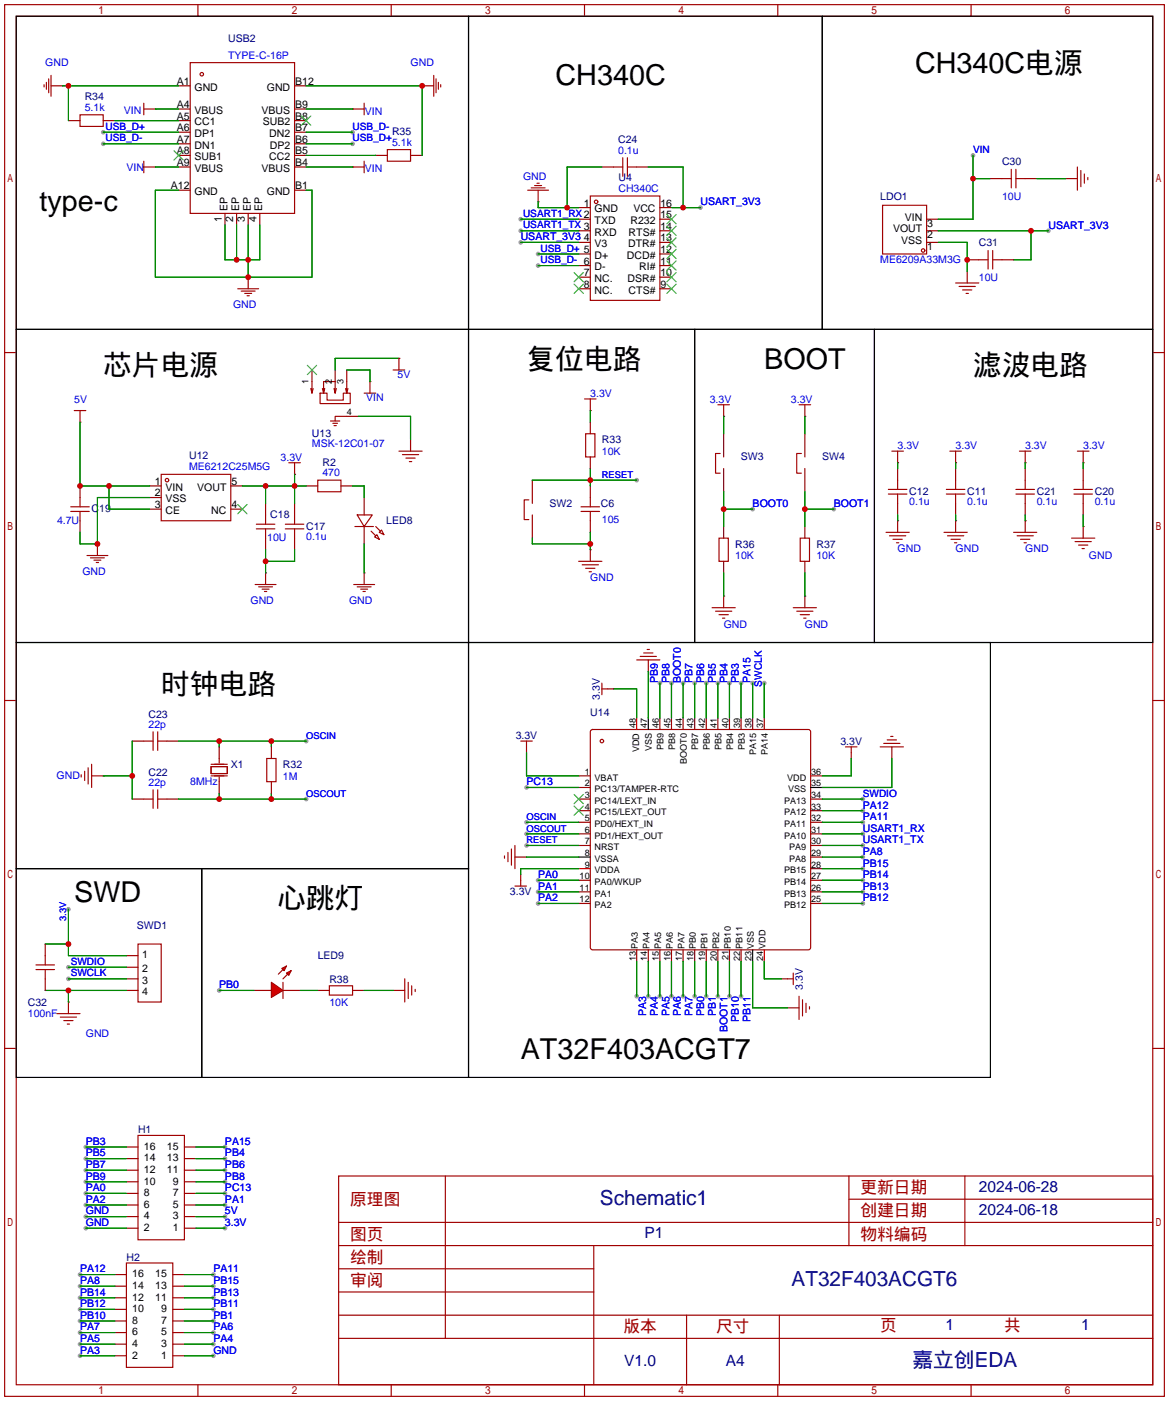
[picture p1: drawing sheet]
<svg xmlns="http://www.w3.org/2000/svg" width="256mm" height="307mm" viewBox="0 0 256 307" stroke-linecap="round" stroke-linejoin="round" font-family="sans-serif">
<g fill="#999">
<circle cx="77.2" cy="31.5" r=".51"/>
<circle cx="77.2" cy="29" r=".51"/>
<circle cx="22.6" cy="31.5" r=".51"/>
<circle cx="22.6" cy="29" r=".51"/>
<circle cx="117.9" cy="58.2" r=".51"/>
<circle cx="117.9" cy="55.6" r=".51"/>
<circle cx="114" cy="50.5" r=".51"/>
<circle cx="114" cy="48" r=".51"/>
<circle cx="153.4" cy="45.5" r=".51"/>
<circle cx="114" cy="53.1" r=".51"/>
<circle cx="213.1" cy="34" r=".51"/>
<circle cx="229.6" cy="50.5" r=".51"/>
<circle cx="139.4" cy="105.2" r=".51"/>
<circle cx="164.8" cy="111.5" r=".51"/>
<circle cx="182.6" cy="111.5" r=".51"/>
<circle cx="67.1" cy="175" r=".51"/>
<circle cx="67.1" cy="162.3" r=".51"/>
<circle cx="115.3" cy="185.2" r=".51"/>
<circle cx="115.3" cy="180.1" r=".51"/>
<circle cx="115.3" cy="182.6" r=".51"/>
<circle cx="15" cy="199.1" r=".51"/>
<circle cx="15" cy="211.8" r=".51"/>
<circle cx="15" cy="214.4" r=".51"/>
<circle cx="189" cy="175" r=".51"/>
<circle cx="167.4" cy="149.6" r=".51"/>
<circle cx="152.1" cy="218.2" r=".51"/>
<circle cx="48" cy="216.9" r=".51"/>
<circle cx="117.9" cy="192.8" r=".51"/>
<circle cx="117.9" cy="195.3" r=".51"/>
<circle cx="117.9" cy="197.9" r=".51"/>
<circle cx="144.5" cy="149.6" r=".51"/>
<circle cx="147.1" cy="149.6" r=".51"/>
<circle cx="149.6" cy="149.6" r=".51"/>
<circle cx="152.1" cy="149.6" r=".51"/>
<circle cx="154.7" cy="149.6" r=".51"/>
<circle cx="157.2" cy="149.6" r=".51"/>
<circle cx="159.8" cy="149.6" r=".51"/>
<circle cx="162.3" cy="149.6" r=".51"/>
<circle cx="164.8" cy="149.6" r=".51"/>
<circle cx="189" cy="177.5" r=".51"/>
<circle cx="189" cy="180.1" r=".51"/>
<circle cx="189" cy="182.6" r=".51"/>
<circle cx="189" cy="185.2" r=".51"/>
<circle cx="189" cy="187.7" r=".51"/>
<circle cx="189" cy="190.2" r=".51"/>
<circle cx="189" cy="192.8" r=".51"/>
<circle cx="189" cy="195.3" r=".51"/>
<circle cx="189" cy="197.9" r=".51"/>
<circle cx="139.4" cy="218.2" r=".51"/>
<circle cx="142" cy="218.2" r=".51"/>
<circle cx="144.5" cy="218.2" r=".51"/>
<circle cx="147.1" cy="218.2" r=".51"/>
<circle cx="149.6" cy="218.2" r=".51"/>
<circle cx="154.7" cy="218.2" r=".51"/>
<circle cx="157.2" cy="218.2" r=".51"/>
<circle cx="159.8" cy="218.2" r=".51"/>
<circle cx="162.3" cy="218.2" r=".51"/>
<circle cx="115.3" cy="172.5" r=".51"/>
<circle cx="17.5" cy="279.1" r=".51"/>
<circle cx="46.7" cy="279.1" r=".51"/>
<circle cx="17.5" cy="281.7" r=".51"/>
<circle cx="17.5" cy="284.2" r=".51"/>
<circle cx="46.7" cy="281.7" r=".51"/>
<circle cx="46.7" cy="284.2" r=".51"/>
<circle cx="17.5" cy="286.8" r=".51"/>
<circle cx="17.5" cy="289.3" r=".51"/>
<circle cx="46.7" cy="286.8" r=".51"/>
<circle cx="46.7" cy="289.3" r=".51"/>
<circle cx="17.5" cy="291.8" r=".51"/>
<circle cx="17.5" cy="294.4" r=".51"/>
<circle cx="17.5" cy="296.9" r=".51"/>
<circle cx="46.7" cy="291.8" r=".51"/>
<circle cx="46.7" cy="294.4" r=".51"/>
<circle cx="46.7" cy="296.9" r=".51"/>
<circle cx="18.8" cy="251.2" r=".51"/>
<circle cx="18.8" cy="253.7" r=".51"/>
<circle cx="18.8" cy="256.3" r=".51"/>
<circle cx="18.8" cy="258.8" r=".51"/>
<circle cx="18.8" cy="261.4" r=".51"/>
<circle cx="18.8" cy="263.9" r=".51"/>
<circle cx="18.8" cy="266.4" r=".51"/>
<circle cx="18.8" cy="269" r=".51"/>
<circle cx="49.3" cy="251.2" r=".51"/>
<circle cx="49.3" cy="253.7" r=".51"/>
<circle cx="49.3" cy="256.3" r=".51"/>
<circle cx="49.3" cy="258.8" r=".51"/>
<circle cx="49.3" cy="261.4" r=".51"/>
<circle cx="49.3" cy="263.9" r=".51"/>
<circle cx="49.3" cy="266.4" r=".51"/>
<circle cx="49.3" cy="269" r=".51"/>
</g>
<g fill="none" stroke="#a10000" stroke-width=".25">
<path d="M1 1h254v304.8h-254zM3.6 3.6h248.9v299.7h-248.9zM9.7 18.5v.5M10.2 18v1.6M10.7 17.3v3M11.2 18.8h2.5M11.2 16.5v4.6M41.7 13.7h22.8v33h-22.8zM43.3 1v2.6M85.7 1v2.6M92.5 18.8h2.5M95 16.5v4.6"/>
<path d="M95.5 17.3v3M96 18v1.6M96.5 18.5v.5M128 1v2.6M170.3 1v2.6M212.7 1v2.6M17.5 25.1h5.1v2.6h-5.1zM31.5 23.9h2.5M31.5 22.6v2.5M31.5 35.3v2.5M31.5 36.6h2.5M77.2 23.9h2.6"/>
<path d="M77.2 36.6h2.6M79.8 22.6v2.5M79.8 35.3v2.5M84.8 32.8h5.1v2.5h-5.1zM134.4 36.6h2M136.4 34.5v4.1M137.4 36.6h2M137.4 34.5v4.1M219.5 39.1h2M221.5 37.1v4M222.5 39.1h2M222.5 37.1v4"/>
<path d="M236 36.6v5.1M236.7 37.3v3.6M237.5 38.1v2M238.3 38.9v.5M115.6 41.7h4.5M116.3 41.1h3.1M117.1 40.6h1.5M117.6 40.1h.5M117.9 41.7v2.5M129.3 42.9h15.2v22.9h-15.2zM193.3 45h9.6v10.6h-9.6zM214.4 56.9h2"/>
<path d="M216.4 54.9v4M217.4 56.9h2.1M217.4 54.9v4M1 77.2h2.6M52.1 63.2h4.5M52.8 63.8h3.1M53.6 64.3h1.5M54.1 64.8h.5M54.4 60.7v2.5M87.4 78.5v2.5M209.3 62h5.1M210.1 62.7h3.5"/>
<path d="M210.8 63.5h2.1M211.6 64.3h.5M252.5 77.2h2.5M16.3 89.9h2.5M17.5 89.9v2.6M68.3 83.6v2.5l-.2-1M68.6 85.1l-.3 1M70.1 86.1h1.5v1.5h3.6v-1.5h1.5v2.3h-6.6zM70.6 85.1l.3 1M71.1 85.1l-.2 1v-2.5h2.5v2.5l-.2-1M72.4 92.2h2M72.9 92.7h1"/>
<path d="M73.2 93.2h.5M73.7 85.1l-.3 1M75.9 91.2h-2.5v1M75.9 83.6v2.5l-.2-1M76.2 85.1l-.3 1M79.8 86.1h2.5M81 83.6v2.5M86.1 81h2.5M87.4 98.8h5.1M88.1 99.6h3.6M128 87.4h2.6M128.3 95h2v5.1h-2z"/>
<path d="M129.3 87.4v2.5M157.2 88.6h2.6M157.7 99.3h-1v4.3h1M158.5 88.6v2.6M175 88.6h2.5M175.5 99.3h-1v4.3h1M176.3 88.6v2.6M195.3 98.8h2.6M196.6 98.8v2.5M208 98.8h2.6M209.3 98.8v2.5M223.3 98.8h2.5"/>
<path d="M224.5 98.8v2.5M236 98.8h2.5M237.2 98.8v2.5M15.5 112h4.1M15.5 111h4.1M17.5 109v2M17.5 112v2M21.3 119.1v2.6M35.3 103.9h15.2v10.1h-15.2zM56.1 115.8h4.1M56.1 114.8h4.1M58.2 112.8v2"/>
<path d="M58.2 115.8v2.1M62.5 115.8h4M62.5 114.8h4M63.2 101.3h2.6M64.5 101.3v2.6M64.5 112.8v2M64.5 115.8v2.1M69.6 105.2h5.1v2.5h-5.1zM77.7 115.3h4.1M78.2 112.8h3.3l-1.7 2.5zM81.3 116.3l1 1M82 117.6l.5-.5 .6 1z"/>
<path d="M82.3 115.3l1 1M83.1 116.6l.5-.5 .5 1zM88.9 100.3h2M89.7 101.1h.5M115.8 109.5h-1v4.3h1M127.3 112h4M127.3 111h4M129.3 109v2M129.3 112v2M157.5 117.9h2v5h-2zM175.3 117.9h2v5h-2zM194.1 116.6h5"/>
<path d="M194.6 108.2h4M194.6 107.2h4M194.8 117.3h3.6M195.6 118.1h2M196.3 118.9h.5M196.6 105.2v2M196.6 108.2v2M196.6 114v2.6M206.8 116.6h5M207.3 108.2h4M207.3 107.2h4M207.5 117.3h3.6"/>
<path d="M208.3 118.1h2M209 118.9h.5M209.3 105.2v2M209.3 108.2v2M209.3 114v2.6M222 116.6h5.1M222.5 108.2h4.1M222.5 107.2h4.1M222.8 117.3h3.5M223.5 118.1h2.1M224.3 118.9h.5M224.5 105.2v2"/>
<path d="M224.5 108.2v2M224.5 114v2.6M234.7 117.9h5.1M235.2 108.2h4.1M235.2 107.2h4.1M235.5 118.6h3.5M236.2 119.4h2.1M237.2 105.2v2M237.2 108.2v2M237.2 115.3v2.6M19 121.7h4.6M19.8 122.2h3.1"/>
<path d="M20.6 122.7h1.5M21.1 123.2h.5M55.9 128h4.6M56.6 128.5h3.1M57.4 129h1.5M57.9 129.5h.5M58.2 125.5v2.5M77.5 128h4.5M78.2 128.5h3.1M79 129h1.5M79.5 129.5h.5M79.8 125.5v2.5"/>
<path d="M126.7 122.9h5.1M127.5 123.7h3.6M128.3 124.5h2M129 125.2h.5M129.3 120.4v2.5M156 133.1h5M156.7 133.9h3.6M157.5 134.6h2M158.2 135.4h.5M158.5 130.6v2.5M173.7 133.1h5.1M174.5 133.9h3.6"/>
<path d="M175.3 134.6h2M176 135.4h.5M176.3 130.6v2.5M237 120.1h.5M1 153.4h2.6M131.8 149.6v2.5M131.8 150.9h1.3M139.4 144.5h5.1M140.2 143.8h3.6M141 143h2M141.7 142.2h.5M252.5 153.4h2.5"/>
<path d="M17.8 169.7v.5M18.5 168.9v2M19.3 168.1v3.6M20.1 169.9h2.5M20.1 167.4v5.1M31.5 175h2M31.5 162.3h2M33.5 160.3v4M33.5 173v4M34.5 175h2.1M34.5 160.3v4M34.5 173v4"/>
<path d="M34.5 162.3h2.1M46.2 167.9h3.6v1.5h-3.6zM46.2 169.9h3.6M46.2 167.4h3.6M48 166.1v1M48 170.2v1M58.4 166.1h2.1v5.1h-2.1zM114 162.3h2.6M115.3 162.3v1.3M129.4 160l.4-.2h47.5l.2 .5v47.5l-.5 .2-47.5-.1-.2-.4zM185.2 163.6h2.5M186.4 163.6v1.2"/>
<path d="M192.8 163.6h5.1M193.5 162.8h3.6M194.3 162.1h2M195.1 161.3h.5M110.5 187.5v.5M111.3 186.7v2M112 185.9v3.6M112.8 194.1h2.5M112.8 185.2v5M114 192.8v1.3M7.9 212.3h4M7.9 211.3h4"/>
<path d="M9.9 209.3v2M9.9 212.3v2.1M15 219.5v2.5M30.2 206.8h5.1v12.7h-5.1zM62 215.1v3.6M72.1 215.9h5.1v2h-5.1zM88.6 214.4v5.1M89.4 215.1v3.6M90.2 215.9v2M90.9 216.7v.5M172.5 214.4h1.2M173.7 213.1v2.5"/>
<path d="M175 218.2v5.1M175.8 218.9v3.6M176.5 219.7v2M1 229.6h2.6M12.4 222h5.1M13.2 222.8h3.6M14 223.5h2M14.7 224.3h.5M177.3 220.5v.5M252.5 229.6h2.5M74.2 257.6h178.3v45.7h-178.3zM97.5 257.6v35.5"/>
<path d="M185.9 257.6v15.2M211.3 257.6v15.2M74.2 277.9h55.8M74.2 272.8h178.3M74.2 267.7h178.3M130 272.8v30.5M185.9 262.6h66.6M74.2 293.1h178.3M74.2 288h178.3M74.2 283h55.8M150.4 288v15.3M170.7 288v15.3"/>
<path d="M43.3 303.3v2.5M85.7 303.3v2.5M128 303.3v2.5M170.3 303.3v2.5M212.7 303.3v2.5"/>
<circle cx="44.2" cy="16.3" r=".38"/>
<circle cx="130.6" cy="44.2" r=".38"/>
<circle cx="202.2" cy="54.9" r=".38"/>
<circle cx="36.6" cy="105.2" r=".38"/>
<circle cx="131.8" cy="162.3" r=".38"/>
</g>
<g fill="none" stroke="#870000" stroke-width=".25">
<path d="M13.7 18.8h.1M39.1 18.8h2.6M64.5 18.8h2.6M92.5 18.8h.1M15 26.4h2.5M22.6 26.4h2.5M34 23.9h.1M34 36.6h.1M39.1 36.6h2.6M39.1 34h2.6M39.1 31.5h2.6M39.1 29h2.6"/>
<path d="M39.1 26.4h2.6M39.1 23.9h2.6M64.5 36.6h2.6M64.5 34h2.6M64.5 31.5h2.6M64.5 29h2.6M64.5 26.4h2.6M64.5 23.9h2.6M77.2 36.6h.1M77.2 23.9h.1M82.3 34h2.5M89.9 34h2.6"/>
<path d="M131.8 36.6h2.6M139.4 36.6h2.6M216.9 39.1h2.6M224.5 39.1h2.6M233.4 39.1h2.6M39.1 41.7h2.6M49.3 46.7v2.6M51.8 46.7v2.6M54.4 46.7v2.6M56.9 46.7v2.6M64.5 41.7h2.6M117.9 44.2h.1"/>
<path d="M126.7 45.5h2.6M126.7 48h2.6M126.7 50.5h2.6M126.7 53.1h2.6M126.7 55.6h2.6M126.7 58.2h2.6M144.5 45.5h2.6M144.5 48h2.6M144.5 50.5h2.6M144.5 53.1h2.6M144.5 55.6h2.6M144.5 58.2h2.6"/>
<path d="M202.9 48h2.6M202.9 50.5h2.6M202.9 53.1h2.6M211.8 59.4v2.6M211.8 56.9h2.6M219.5 56.9h2.5M54.4 60.7h.1M87.4 78.5h.1M126.7 60.7h2.6M126.7 63.2h2.6M144.5 60.7h2.6M144.5 63.2h2.6"/>
<path d="M17.5 92.5h.1M68.3 81v2.6M73.4 81v2.6M75.9 91.2h2.6M75.9 81v2.6M81 83.6h.1M89.9 96.3v2.5M129.3 89.9h.1M129.3 92.5v2.5M158.5 91.2h.1M158.5 95v5.1M176.3 91.2h.1"/>
<path d="M176.3 95v5.1M17.5 106.4v2.6M17.5 114v2.6M21.3 119.1h.1M32.8 106.4h2.5M32.8 111.5h2.5M32.8 109h2.5M50.5 106.4h2.6M50.5 111.5h2.6M58.2 110.2v2.6M58.2 117.9v2.5M64.5 103.9h.1"/>
<path d="M64.5 110.2v2.6M64.5 117.9v2.5M67.1 106.4h2.5M74.7 106.4h2.5M79.8 109v3.8M79.8 115.3v3.8M116.6 105.2v5M116.6 112.8v5.1M129.3 100.1v2.5M129.3 106.4v2.6M129.3 114v2.6M158.5 102.6v5.1"/>
<path d="M158.5 115.3v2.6M176.3 102.6v5.1M176.3 115.3v2.6M196.6 114h.1M196.6 101.3h.1M196.6 102.6v2.6M196.6 110.2v2.6M209.3 114h.1M209.3 101.3h.1M209.3 102.6v2.6M209.3 110.2v2.6M224.5 101.3h.1"/>
<path d="M224.5 114h.1M224.5 102.6v2.6M224.5 110.2v2.6M237.2 101.3h.1M237.2 115.3h.1M237.2 102.6v2.6M237.2 110.2v2.6M58.2 125.5h.1M79.8 125.5h.1M129.3 120.4h.1M158.5 130.6h.1M158.5 122.9v2.6"/>
<path d="M176.3 130.6h.1M176.3 122.9v2.6M133.1 150.9h1.3M142 144.5v2.6M144.5 157.2v2.6M147.1 157.2v2.6M149.6 157.2v2.6M152.1 157.2v2.6M154.7 157.2v2.6M157.2 157.2v2.6M159.8 157.2v2.6M162.3 157.2v2.6"/>
<path d="M164.8 157.2v2.6M167.4 157.2v2.6M22.6 169.9h.1M29 175h2.5M29 162.3h2.5M36.6 175h2.5M36.6 162.3h2.5M48 163.6v2.5M48 171.2v2.5M59.4 163.6v2.5M59.4 171.2v2.5M115.3 163.6v1.2"/>
<path d="M126.7 175h2.6M126.7 177.5h2.6M126.7 172.5h2.6M126.7 169.9h2.6M177.5 175h2.6M177.5 177.5h2.6M186.4 164.8v1.3M195.3 163.6v2.5M112.8 187.7h2.5M114 191.5v1.3M126.7 180.1h2.6M126.7 182.6h2.6"/>
<path d="M126.7 185.2h2.6M126.7 192.8h2.6M126.7 195.3h2.6M126.7 197.9h2.6M177.5 180.1h2.6M177.5 182.6h2.6M177.5 185.2h2.6M177.5 187.7h2.6M177.5 190.2h2.6M177.5 192.8h2.6M177.5 195.3h2.6M177.5 197.9h2.6"/>
<path d="M9.9 206.8v2.5M9.9 214.4v2.5M15 219.5h.1M27.7 214.4h2.5M27.7 209.3h2.5M27.7 211.8h2.5M27.7 216.9h2.5M69.6 216.9h2.5M77.2 216.9h2.6M86.1 216.9h2.5M139.4 208v2.6M142 208v2.6"/>
<path d="M144.5 208v2.6M147.1 208v2.6M149.6 208v2.6M152.1 208v2.6M154.7 208v2.6M157.2 208v2.6M159.8 208v2.6M162.3 208v2.6M171.2 214.4h1.3M172.5 220.7h2.5"/>
</g>
<g fill="none" stroke="#3c3" stroke-width=".25">
<path d="M38.1 33l2 2.1M40.1 33l-2 2.1M66 25.4l2.1 2M68.1 25.4l-2.1 2M125.7 59.7l2.1 2M127.8 59.7l-2.1 2M146 59.7l2.1 2M146 57.1l2.1 2.1M146 54.6l2.1 2M146 52.1l2.1 2M146 49.5l2.1 2.1M146 47l2.1 2"/>
<path d="M148.1 59.7l-2.1 2M148.1 57.1l-2.1 2.1M148.1 54.6l-2.1 2M148.1 52.1l-2.1 2M148.1 49.5l-2.1 2.1M148.1 47l-2.1 2M125.7 62.2l2.1 2.1M127.8 62.2l-2.1 2.1M146 62.2l2.1 2.1M148.1 62.2l-2.1 2.1M67.3 80l2 2M69.3 80l-2 2"/>
<path d="M52.1 110.5l2 2M54.1 110.5l-2 2M125.7 176.5l2.1 2.1M125.7 174l2.1 2M127.8 176.5l-2.1 2.1M127.8 174l-2.1 2"/>
</g>
<g fill="none" stroke="#008700" stroke-width=".25">
<path d="M13.7 18.8h25.4M15 18.8v7.6M67.1 18.8h25.4v15.2M22.6 31.5h16.5M22.6 29h16.5M25.1 26.4h14M34 36.6h5.1M34 23.9h5.1M67.1 36.6h10.1M67.1 34h15.2M67.1 23.9h10.1M67.1 31.5h10.1"/>
<path d="M67.1 29h10.1M131.8 36.6h-7.6v8.9M142 36.6h7.6v8.9M213.1 34v14h-7.6M213.1 39.1h3.8M227.1 39.1h6.3M39.1 41.7h-5.1v19h34.3v-19h-1.2M49.3 49.3v7.6h7.6v-7.6M51.8 49.3v7.6M54.4 49.3v11.4M114 50.5h12.7M114 48h12.7"/>
<path d="M114 53.1h12.7M117.9 58.2h8.8M117.9 55.6h8.8M117.9 44.2v1.3h8.8M147.1 45.5h6.3M205.5 50.5h24.1M205.5 53.1h6.3v6.3M225.8 50.5v6.4h-3.8M87.4 78.5h-14v2.5M17.5 92.5v13.9h15.3M78.5 91.2h11.4v5.1M129.3 89.9v2.6"/>
<path d="M158.5 91.2v3.8M176.3 91.2v3.8M23.9 106.4v5.1h8.9M32.8 109h-11.5v10.1h-3.8v-2.5M53.1 106.4h14M58.2 106.4v3.8M64.5 103.9v6.3M77.2 106.4h2.6v2.6M79.8 119.1v6.4M116.6 117.9v1.2h12.7M116.6 105.2h22.8M129.3 102.6v3.8"/>
<path d="M129.3 116.6v3.8M158.5 111.5h6.3M158.5 107.7v7.6M176.3 111.5h6.3M176.3 107.7v7.6M196.6 101.3v1.3M196.6 112.8v1.2M209.3 101.3v1.3M209.3 112.8v1.2M224.5 101.3v1.3M224.5 112.8v1.2M237.2 101.3v1.3"/>
<path d="M237.2 112.8v2.5M58.2 120.4v5.1M64.5 120.4v2.5h-6.3M158.5 125.5v5.1M176.3 125.5v5.1M134.4 150.9h5v6.3M142 147.1v10.1M167.4 149.6v7.6M22.6 169.9h6.4M29 162.3v12.7M39.1 175h28M39.1 162.3h28"/>
<path d="M48 162.3v1.3M48 173.7v1.3M59.4 162.3v1.3M59.4 173.7v1.3M115.3 164.8v5.1h11.4M180.1 175h8.9M186.4 166.1v3.8h-6.3M195.3 166.1v6.4h-15.2M15 199.1v10.2h12.7M115.3 187.7h11.4M115.3 185.2h11.4M115.3 180.1h11.4"/>
<path d="M115.3 182.6h11.4M126.7 190.2h-12.7v1.3M9.9 216.9h17.8M9.9 206.8h5.1M15 216.9v2.6M15 214.4h12.7M15 211.8h12.7M79.8 216.9h6.3M152.1 210.6v7.6M164.8 210.6v10.1h7.7M167.4 210.6v3.8h3.8"/>
</g>
<g fill="none" stroke="#000" stroke-width=".25">
<path d="M3.6 3.6h99v68.5h-99zM102.6 3.6h77.5v68.5h-77.5zM180.1 3.6h72.4v68.5h-72.4zM3.6 72.1h99v68.6h-99zM102.6 72.1h49.5v68.6h-49.5zM152.1 72.1h39.4v68.6h-39.4zM191.5 72.1h61v68.6h-61zM3.6 140.7h99v49.5h-99zM142 157.2v2.6M177.5 172.5h2.6M3.6 190.2h40.6v45.8h-40.6zM126.7 187.7h2.6"/>
<path d="M164.8 208v2.6"/>
</g>
<path d="M139.4 157.2v2.6M177.5 169.9h2.6M126.7 190.2h2.6M167.4 208v2.6" fill="none" stroke="#f00" stroke-width=".25"/>
<g fill="#f00" stroke="#a10000" stroke-width=".25">
<path d="M59.4 215.1l2.6 1.8-2.6 1.5z"/>
<path d="M61.7 212.1l1-.5-.5 1z"/>
<path d="M62.7 213.1l1.1-.5-.6 1z"/>
</g>
<path d="M62 212.3l-1 1.1M63 213.4l-1 1M30.2 248.7h10.2v22.8h-10.2zM27.7 276.6h10.1v22.9h-10.1z" fill="none" stroke="#a10000" stroke-width=".25"/>
<g fill="none" stroke="#870000" stroke-width=".25">
<path d="M55.6 216.9h3.8M62 216.9h3.8M27.7 258.8h2.5M27.7 256.3h2.5M27.7 253.7h2.5M27.7 251.2h2.5M40.4 258.8h2.5M40.4 256.3h2.5M40.4 253.7h2.5M40.4 251.2h2.5M25.1 279.1h2.6M27.7 269h2.5"/>
<path d="M27.7 266.4h2.5M27.7 263.9h2.5M27.7 261.4h2.5M37.8 279.1h2.6M40.4 269h2.5M40.4 266.4h2.5M40.4 263.9h2.5M40.4 261.4h2.5M25.1 296.9h2.6M25.1 294.4h2.6M25.1 291.8h2.6M25.1 289.3h2.6"/>
<path d="M25.1 286.8h2.6M25.1 284.2h2.6M25.1 281.7h2.6M37.8 296.9h2.6M37.8 294.4h2.6M37.8 291.8h2.6M37.8 289.3h2.6M37.8 286.8h2.6M37.8 284.2h2.6M37.8 281.7h2.6"/>
</g>
<g fill="none" stroke="#008700" stroke-width=".25">
<path d="M75.9 81h5.1v2.6M144.5 149.6v7.6M147.1 149.6v7.6M149.6 149.6v7.6M152.1 149.6v7.6M154.7 149.6v7.6M157.2 149.6v7.6M159.8 149.6v7.6M162.3 149.6v7.6M164.8 149.6v7.6M115.3 172.5h11.4M180.1 177.5h8.9"/>
<path d="M117.9 192.8h8.8M117.9 195.3h8.8M117.9 197.9h8.8M180.1 192.8h8.9M180.1 195.3h8.9M180.1 197.9h8.9M180.1 180.1h8.9M180.1 182.6h8.9M180.1 185.2h8.9M180.1 187.7h8.9M180.1 190.2h8.9M48 216.9h7.6"/>
<path d="M65.8 216.9h3.8M139.4 210.6v7.6M142 210.6v7.6M144.5 210.6v7.6M147.1 210.6v7.6M149.6 210.6v7.6M154.7 210.6v7.6M157.2 210.6v7.6M159.8 210.6v7.6M162.3 210.6v7.6M18.8 251.2h8.9M18.8 253.7h8.9"/>
<path d="M18.8 256.3h8.9M18.8 258.8h8.9M42.9 251.2h6.4M42.9 253.7h6.4M42.9 256.3h6.4M42.9 258.8h6.4M17.5 279.1h7.6M18.8 261.4h8.9M18.8 263.9h8.9M18.8 266.4h8.9M18.8 269h8.9M40.4 279.1h6.3"/>
<path d="M42.9 261.4h6.4M42.9 263.9h6.4M42.9 266.4h6.4M42.9 269h6.4M17.5 281.7h7.6M17.5 284.2h7.6M17.5 286.8h7.6M17.5 289.3h7.6M17.5 291.8h7.6M17.5 294.4h7.6M17.5 296.9h7.6M40.4 281.7h6.3"/>
<path d="M40.4 284.2h6.3M40.4 286.8h6.3M40.4 289.3h6.3M40.4 291.8h6.3M40.4 294.4h6.3M40.4 296.9h6.3"/>
</g>
<path d="M102.6 140.7h114.3v95.3h-114.3zM44.2 190.2h58.4v45.8h-58.4z" fill="none" stroke="#000" stroke-width=".25"/>
<g fill="#c00">
<circle cx="54.4" cy="60.7" r=".63"/>
<circle cx="54.4" cy="56.9" r=".63"/>
<circle cx="51.8" cy="56.9" r=".63"/>
<circle cx="92.5" cy="18.8" r=".63"/>
<circle cx="15" cy="18.8" r=".63"/>
<circle cx="124.2" cy="45.5" r=".63"/>
<circle cx="149.6" cy="45.5" r=".63"/>
<circle cx="213.1" cy="39.1" r=".63"/>
<circle cx="211.8" cy="56.9" r=".63"/>
<circle cx="225.8" cy="50.5" r=".63"/>
<circle cx="58.2" cy="122.9" r=".63"/>
<circle cx="58.2" cy="106.4" r=".63"/>
<circle cx="64.5" cy="106.4" r=".63"/>
<circle cx="21.3" cy="119.1" r=".63"/>
<circle cx="17.5" cy="106.4" r=".63"/>
<circle cx="23.9" cy="106.4" r=".63"/>
<circle cx="129.3" cy="119.1" r=".63"/>
<circle cx="129.3" cy="105.2" r=".63"/>
<circle cx="158.5" cy="111.5" r=".63"/>
<circle cx="176.3" cy="111.5" r=".63"/>
<circle cx="48" cy="175" r=".63"/>
<circle cx="59.4" cy="175" r=".63"/>
<circle cx="59.4" cy="162.3" r=".63"/>
<circle cx="48" cy="162.3" r=".63"/>
<circle cx="29" cy="169.9" r=".63"/>
<circle cx="15" cy="216.9" r=".63"/>
<circle cx="15" cy="206.8" r=".63"/>
</g>
<g font-size="6.3">
<text x="200.4" y="16">CH340C电源</text>
<text x="121.7" y="18.6">CH340C</text>
<text x="8.6" y="46.2">type-c</text>
<text x="22.6" y="82.1">芯片电源</text>
<text x="115.3" y="80.8">复位电路</text>
<text x="167.4" y="80.8">BOOT</text>
<text x="213.1" y="82.1">滤波电路</text>
<text x="35.3" y="151.9">时钟电路</text>
<text x="16.3" y="197.6">SWD</text>
<text x="60.7" y="198.9">心跳灯</text>
<text x="114" y="231.9">AT32F403ACGT7</text>
</g>
<g font-size="4.5" fill="#000080">
<text x="131.4" y="263.8">Schematic1</text>
<text x="173.4" y="281.6">AT32F403ACGT6</text>
<text x="199.9" y="299.4">嘉立创EDA</text>
</g>
<g font-size="3.7" fill="#a00000">
<text x="76.7" y="263.9">原理图</text>
<text x="188.5" y="261.3">更新日期</text>
<text x="188.5" y="266.4">创建日期</text>
<text x="76.7" y="271.5">图页</text>
<text x="188.5" y="271.5">物料编码</text>
<text x="76.7" y="281.7">审阅</text>
<text x="76.7" y="276.6">绘制</text>
<text x="136.5" y="291.8">版本</text>
<text x="156.9" y="291.8">尺寸</text>
<text x="192.8" y="291.6">页</text>
<text x="220" y="291.6">共</text>
</g>
<g font-size="3.4" fill="#000080">
<text x="214.4" y="261">2024-06-28</text>
<text x="214.4" y="266.1">2024-06-18</text>
<text x="141.2" y="271.1">P1</text>
<text x="207.1" y="291.2">1</text>
<text x="236.8" y="291.2">1</text>
<text x="136.7" y="299.1">V1.0</text>
<text x="159" y="299.1">A4</text>
</g>
<g font-size="2.3" fill="#000080">
<text x="50" y="9.2">USB2</text>
<text x="18.5" y="22">R34</text>
<text x="85.9" y="29.6">R35</text>
<text x="135.4" y="31.4">C24</text>
<text x="135.4" y="39.7">U4</text>
<text x="219.5" y="36.1">C30</text>
<text x="192.8" y="43.7">LDO1</text>
<text x="214.4" y="53.9">C31</text>
<text x="68.3" y="95.8">U13</text>
<text x="41.4" y="100.5">U12</text>
<text x="70.6" y="102">R2</text>
<text x="131.8" y="97.1">R33</text>
<text x="162.3" y="100.8">SW3</text>
<text x="180.1" y="100.8">SW4</text>
<text x="20.1" y="112.2">C19</text>
<text x="59.2" y="113.4">C18</text>
<text x="120.4" y="110.9">SW2</text>
<text x="131.6" y="110.9">C6</text>
<text x="199.1" y="108.4">C12</text>
<text x="211.8" y="108.4">C11</text>
<text x="227.1" y="108.4">C21</text>
<text x="239.8" y="108.4">C20</text>
<text x="67.1" y="116">C17</text>
<text x="84.6" y="114.8">LED8</text>
<text x="161" y="119.9">R36</text>
<text x="178.8" y="119.9">R37</text>
<text x="131.4" y="153.3" transform="rotate(-90 131.4 153.3)">3.3V</text>
<text x="32.5" y="157.2">C23</text>
<text x="112.9" y="161.8">3.3V</text>
<text x="129.3" y="156.8">U14</text>
<text x="184.1" y="163.1">3.3V</text>
<text x="32.5" y="169.9">C22</text>
<text x="50.5" y="168.2">X1</text>
<text x="62" y="168.2">R32</text>
<text x="111.7" y="195.9">3.3V</text>
<text x="30" y="203.6">SWD1</text>
<text x="69.6" y="210.1">LED9</text>
<text x="72.1" y="215.2">R38</text>
<text x="6.1" y="220.3">C32</text>
<text x="175.8" y="216.8" transform="rotate(-90 175.8 216.8)">3.3V</text>
<text x="30.2" y="248.2">H1</text>
<text x="27.7" y="276.1">H2</text>
</g>
<g font-size="2.3" fill="#00f">
<text x="9.9" y="14.5">GND</text>
<text x="49.9" y="12.8">TYPE-C-16P</text>
<text x="89.9" y="14.5">GND</text>
<text x="18.5" y="24.3">5.1k</text>
<text x="27.1" y="25.1">VIN</text>
<text x="79.9" y="25.1">VIN</text>
<text x="85.9" y="31.9">5.1k</text>
<text x="135.4" y="33.7">0.1u</text>
<text x="27.7" y="37.4">VIN</text>
<text x="79.9" y="37.8">VIN</text>
<text x="114.6" y="39.5">GND</text>
<text x="135.4" y="42">CH340C</text>
<text x="153.4" y="45">USART_3V3</text>
<text x="219.5" y="43.7">10U</text>
<text x="114" y="52.6">USART_3V3</text>
<text x="229.6" y="50.1">USART_3V3</text>
<text x="192.8" y="57.7">ME6209A33M3G</text>
<text x="214.4" y="61.5">10U</text>
<text x="51.1" y="67.5">GND</text>
<text x="87.1" y="82.9">5V</text>
<text x="16.3" y="88.2">5V</text>
<text x="80.2" y="87.8">VIN</text>
<text x="129.3" y="86.9">3.3V</text>
<text x="155.4" y="88.3">3.3V</text>
<text x="173.2" y="88.3">3.3V</text>
<text x="61.5" y="101">3.3V</text>
<text x="68.3" y="97.8">MSK-12C01-07</text>
<text x="131.8" y="99.6">10K</text>
<text x="196.6" y="98.3">3.3V</text>
<text x="209.3" y="98.3">3.3V</text>
<text x="224.5" y="98.3">3.3V</text>
<text x="237.2" y="98.3">3.3V</text>
<text x="41.4" y="103">ME6212C25M5G</text>
<text x="70.6" y="104.3">470</text>
<text x="164.8" y="111">BOOT0</text>
<text x="182.6" y="111">BOOT1</text>
<text x="199.1" y="110.7">0.1u</text>
<text x="211.8" y="110.7">0.1u</text>
<text x="227.1" y="110.7">0.1u</text>
<text x="239.8" y="110.7">0.1u</text>
<text x="12.5" y="114.8">4.7U</text>
<text x="58.5" y="118.5">10U</text>
<text x="67.1" y="118.3">0.1u</text>
<text x="131.8" y="114.5">105</text>
<text x="18" y="125.9">GND</text>
<text x="161" y="122.5">10K</text>
<text x="178.8" y="122.5">10K</text>
<text x="196.6" y="120.9">GND</text>
<text x="209.3" y="120.9">GND</text>
<text x="224.5" y="120.9">GND</text>
<text x="238.5" y="122.5">GND</text>
<text x="129.3" y="127.3">GND</text>
<text x="54.9" y="132.2">GND</text>
<text x="76.5" y="132.2">GND</text>
<text x="158.5" y="137.5">GND</text>
<text x="176.3" y="137.5">GND</text>
<text x="144.1" y="149.6" transform="rotate(-90 144.1 149.6)">PB9</text>
<text x="146.6" y="149.6" transform="rotate(-90 146.6 149.6)">PB8</text>
<text x="149.1" y="149.6" transform="rotate(-90 149.1 149.6)">BOOT0</text>
<text x="151.7" y="149.6" transform="rotate(-90 151.7 149.6)">PB7</text>
<text x="154.2" y="149.6" transform="rotate(-90 154.2 149.6)">PB6</text>
<text x="156.8" y="149.6" transform="rotate(-90 156.8 149.6)">PB5</text>
<text x="159.3" y="149.6" transform="rotate(-90 159.3 149.6)">PB4</text>
<text x="161.8" y="149.6" transform="rotate(-90 161.8 149.6)">PB3</text>
<text x="164.4" y="149.6" transform="rotate(-90 164.4 149.6)">PA15</text>
<text x="32.5" y="159.4">22p</text>
<text x="12.4" y="170.6">GND</text>
<text x="32.5" y="172.1">22p</text>
<text x="41.7" y="172">8MHz</text>
<text x="62" y="170.7">1M</text>
<text x="115.3" y="172">PC13</text>
<text x="189" y="177.1">PA12</text>
<text x="189" y="179.6">PA11</text>
<text x="189" y="182.2">USART1_RX</text>
<text x="189" y="184.7">USART1_TX</text>
<text x="189" y="187.2">PA8</text>
<text x="189" y="189.8">PB15</text>
<text x="117.9" y="192.3">PA0</text>
<text x="117.9" y="194.9">PA1</text>
<text x="117.9" y="197.4">PA2</text>
<text x="189" y="192.3">PB14</text>
<text x="189" y="194.9">PB13</text>
<text x="189" y="197.4">PB12</text>
<text x="48" y="216.5">PB0</text>
<text x="72.1" y="220.3">10K</text>
<text x="6.1" y="222.8">100nF</text>
<text x="18.8" y="227.1">GND</text>
<text x="141.5" y="222.5" transform="rotate(-90 141.5 222.5)">PA3</text>
<text x="144.1" y="222.5" transform="rotate(-90 144.1 222.5)">PA4</text>
<text x="146.6" y="222.5" transform="rotate(-90 146.6 222.5)">PA5</text>
<text x="149.1" y="222.5" transform="rotate(-90 149.1 222.5)">PA6</text>
<text x="151.7" y="222.5" transform="rotate(-90 151.7 222.5)">PA7</text>
<text x="154.2" y="222.5" transform="rotate(-90 154.2 222.5)">PB0</text>
<text x="156.8" y="222.5" transform="rotate(-90 156.8 222.5)">PB1</text>
<text x="159.3" y="226" transform="rotate(-90 159.3 226)">BOOT1</text>
<text x="161.8" y="223.8" transform="rotate(-90 161.8 223.8)">PB10</text>
<text x="164.4" y="223.8" transform="rotate(-90 164.4 223.8)">PB11</text>
<text x="18.8" y="250.7">PB3</text>
<text x="49.3" y="250.7">PA15</text>
<text x="18.8" y="253.3">PB5</text>
<text x="18.8" y="255.8">PB7</text>
<text x="49.3" y="253.3">PB4</text>
<text x="49.3" y="255.8">PB6</text>
<text x="18.8" y="258.4">PB9</text>
<text x="18.8" y="260.9">PA0</text>
<text x="18.8" y="263.4">PA2</text>
<text x="49.3" y="258.4">PB8</text>
<text x="49.3" y="260.9">PC13</text>
<text x="49.3" y="263.4">PA1</text>
<text x="18.8" y="266">GND</text>
<text x="18.8" y="268.5">GND</text>
<text x="49.3" y="266">5V</text>
<text x="49.3" y="268.5">3.3V</text>
<text x="17.5" y="278.7">PA12</text>
<text x="17.5" y="281.2">PA8</text>
<text x="46.7" y="278.7">PA11</text>
<text x="46.7" y="281.2">PB15</text>
<text x="17.5" y="283.8">PB14</text>
<text x="17.5" y="286.3">PB12</text>
<text x="46.7" y="283.8">PB13</text>
<text x="46.7" y="286.3">PB11</text>
<text x="17.5" y="288.8">PB10</text>
<text x="17.5" y="291.4">PA7</text>
<text x="17.5" y="293.9">PA5</text>
<text x="46.7" y="288.8">PB1</text>
<text x="46.7" y="291.4">PA6</text>
<text x="46.7" y="293.9">PA4</text>
<text x="17.5" y="296.5">PA3</text>
<text x="46.7" y="296.5">GND</text>
</g>
<g font-size="2.3">
<text x="38.7" y="23.6">A4</text>
<text x="38.7" y="18.6">A1</text>
<text x="42.6" y="19.8">GND</text>
<text x="58.4" y="19.8">GND</text>
<text x="64.6" y="18.6">B12</text>
<text x="64.6" y="23.6">B9</text>
<text x="38.7" y="28.7">A6</text>
<text x="38.7" y="26.2">A5</text>
<text x="42.6" y="30">DP1</text>
<text x="42.6" y="27.5">CC1</text>
<text x="42.6" y="24.9">VBUS</text>
<text x="57.3" y="24.9">VBUS</text>
<text x="57.5" y="27.5">SUB2</text>
<text x="59" y="30">DN2</text>
<text x="64.6" y="26.2">B8</text>
<text x="64.6" y="28.7">B7</text>
<text x="38.7" y="33.8">A8</text>
<text x="38.7" y="31.3">A7</text>
<text x="42.6" y="35.1">SUB1</text>
<text x="42.6" y="32.5">DN1</text>
<text x="59" y="35.1">CC2</text>
<text x="59.1" y="32.5">DP2</text>
<text x="64.6" y="31.3">B6</text>
<text x="64.6" y="33.8">B5</text>
<text x="37.4" y="41.4">A12</text>
<text x="38.7" y="36.3">A9</text>
<text x="42.6" y="37.6">VBUS</text>
<text x="57.3" y="37.6">VBUS</text>
<text x="64.6" y="36.3">B4</text>
<text x="64.6" y="41.4">B1</text>
<text x="42.6" y="42.7">GND</text>
<text x="49.8" y="46.3" transform="rotate(-90 49.8 46.3)">EP</text>
<text x="52.4" y="46.3" transform="rotate(-90 52.4 46.3)">EP</text>
<text x="54.9" y="46.3" transform="rotate(-90 54.9 46.3)">EP</text>
<text x="57.4" y="46.3" transform="rotate(-90 57.4 46.3)">EP</text>
<text x="58.4" y="42.7">GND</text>
<text x="127.9" y="45.2">1</text>
<text x="130.2" y="46.5">GND</text>
<text x="138.7" y="46.5">VCC</text>
<text x="144.7" y="47.8">15</text>
<text x="144.7" y="45.2">16</text>
<text x="48.6" y="48.6" transform="rotate(-90 48.6 48.6)">1</text>
<text x="51.1" y="48.6" transform="rotate(-90 51.1 48.6)">2</text>
<text x="53.6" y="48.6" transform="rotate(-90 53.6 48.6)">3</text>
<text x="56.2" y="48.6" transform="rotate(-90 56.2 48.6)">4</text>
<text x="127.9" y="52.9">4</text>
<text x="130.2" y="49">TXD</text>
<text x="130.2" y="51.6">RXD</text>
<text x="137.7" y="51.6">RTS#</text>
<text x="138.1" y="49">R232</text>
<text x="144.7" y="52.9">13</text>
<text x="144.7" y="50.3">14</text>
<text x="195.6" y="50.9">VOUT</text>
<text x="197.4" y="53.4">VSS</text>
<text x="198.2" y="48.4">VIN</text>
<text x="203.1" y="52.2">2</text>
<text x="203.1" y="49.6">3</text>
<text x="130.2" y="54.1">V3</text>
<text x="130.2" y="56.7">D+</text>
<text x="130.2" y="59.2">D-</text>
<text x="137.3" y="56.7">DCD#</text>
<text x="137.6" y="54.1">DTR#</text>
<text x="140" y="59.2">RI#</text>
<text x="144.7" y="57.9">11</text>
<text x="144.7" y="55.4">12</text>
<text x="203.1" y="54.7">1</text>
<text x="127.9" y="60.5">7</text>
<text x="127.9" y="63">8</text>
<text x="130.2" y="61.7">NC.</text>
<text x="130.2" y="64.3">NC.</text>
<text x="137.4" y="61.7">DSR#</text>
<text x="137.7" y="64.3">CTS#</text>
<text x="144.7" y="63">9</text>
<text x="144.7" y="60.5">10</text>
<text x="33.9" y="106.2">1</text>
<text x="36.2" y="107.5">VIN</text>
<text x="43.2" y="107.5">VOUT</text>
<text x="50.7" y="106.2">5</text>
<text x="33.9" y="111.3">3</text>
<text x="33.9" y="108.7">2</text>
<text x="36.2" y="112.5">CE</text>
<text x="36.2" y="110">VSS</text>
<text x="46.3" y="112.5">NC</text>
<text x="50.7" y="111.3">4</text>
<text x="31.2" y="209.8">1</text>
<text x="31.2" y="212.9">2</text>
<text x="31.2" y="215.4">3</text>
<text x="31.2" y="218">4</text>
<text x="31.5" y="251.8">16</text>
<text x="36.5" y="251.8">15</text>
<text x="31.5" y="256.9">12</text>
<text x="31.5" y="254.3">14</text>
<text x="36.5" y="256.9">11</text>
<text x="36.5" y="254.3">13</text>
<text x="31.5" y="262">8</text>
<text x="31.5" y="259.4">10</text>
<text x="37.8" y="262">7</text>
<text x="37.8" y="259.4">9</text>
<text x="31.5" y="269.6">2</text>
<text x="31.5" y="267">4</text>
<text x="31.5" y="264.5">6</text>
<text x="37.8" y="269.6">1</text>
<text x="37.8" y="267">3</text>
<text x="37.8" y="264.5">5</text>
<text x="29" y="279.7">16</text>
<text x="34" y="279.7">15</text>
<text x="29" y="287.4">10</text>
<text x="29" y="284.8">12</text>
<text x="29" y="282.3">14</text>
<text x="34" y="284.8">11</text>
<text x="34" y="282.3">13</text>
<text x="35.3" y="287.4">9</text>
<text x="29" y="292.4">6</text>
<text x="29" y="289.9">8</text>
<text x="35.3" y="292.4">5</text>
<text x="35.3" y="289.9">7</text>
<text x="29" y="297.5">2</text>
<text x="29" y="295">4</text>
<text x="35.3" y="297.5">1</text>
<text x="35.3" y="295">3</text>
</g>
<g font-size="2.2" fill="#00f">
<text x="23.1" y="28.4">USB_D+</text>
<text x="77.2" y="28.4">USB_D-</text>
<text x="23.1" y="31">USB_D-</text>
<text x="77.2" y="31">USB_D+</text>
<text x="213.1" y="33.5">VIN</text>
<text x="114.6" y="47.5">USART1_RX2</text>
<text x="114.6" y="50">USART1_TX 3</text>
<text x="118.4" y="57.6">USB_D- 6</text>
<text x="118.4" y="55.1">USB_D+ 5</text>
<text x="166.9" y="150.4" transform="rotate(-90 166.9 150.4)">SWCLK</text>
<text x="189" y="174.5">SWDIO</text>
<text x="15.5" y="211.3">SWDIO</text>
<text x="15.5" y="213.8">SWCLK</text>
</g>
<g font-size="2">
<text x="67.6" y="84.1" transform="rotate(-90 67.6 84.1)">1</text>
<text x="72.7" y="84.1" transform="rotate(-90 72.7 84.1)">2</text>
<text x="75.2" y="84.1" transform="rotate(-90 75.2 84.1)">3</text>
<text x="75.9" y="90.9">4</text>
<text x="139.2" y="159.5" transform="rotate(-90 139.2 159.5)">48</text>
<text x="141.8" y="159.5" transform="rotate(-90 141.8 159.5)">47</text>
<text x="144.3" y="159.5" transform="rotate(-90 144.3 159.5)">46</text>
<text x="146.8" y="159.5" transform="rotate(-90 146.8 159.5)">45</text>
<text x="149.4" y="159.5" transform="rotate(-90 149.4 159.5)">44</text>
<text x="151.9" y="159.5" transform="rotate(-90 151.9 159.5)">43</text>
<text x="154.5" y="159.5" transform="rotate(-90 154.5 159.5)">42</text>
<text x="157" y="159.5" transform="rotate(-90 157 159.5)">41</text>
<text x="159.5" y="159.5" transform="rotate(-90 159.5 159.5)">40</text>
<text x="162.1" y="159.5" transform="rotate(-90 162.1 159.5)">39</text>
<text x="164.6" y="159.5" transform="rotate(-90 164.6 159.5)">38</text>
<text x="167.2" y="159.5" transform="rotate(-90 167.2 159.5)">37</text>
<text x="140" y="164.7" transform="rotate(-90 140 164.7)">VDD</text>
<text x="142.8" y="164.5" transform="rotate(-90 142.8 164.5)">VSS</text>
<text x="145.3" y="164.3" transform="rotate(-90 145.3 164.3)">PB9</text>
<text x="147.9" y="164.3" transform="rotate(-90 147.9 164.3)">PB8</text>
<text x="150.4" y="167.3" transform="rotate(-90 150.4 167.3)">BOOT0</text>
<text x="152.9" y="164.3" transform="rotate(-90 152.9 164.3)">PB7</text>
<text x="155.5" y="164.3" transform="rotate(-90 155.5 164.3)">PB6</text>
<text x="158" y="164.3" transform="rotate(-90 158 164.3)">PB5</text>
<text x="160.6" y="164.3" transform="rotate(-90 160.6 164.3)">PB4</text>
<text x="163.1" y="164.3" transform="rotate(-90 163.1 164.3)">PB3</text>
<text x="165.6" y="165.4" transform="rotate(-90 165.6 165.4)">PA15</text>
<text x="168.2" y="165.4" transform="rotate(-90 168.2 165.4)">PA14</text>
<text x="128.1" y="172.2">2</text>
<text x="128.1" y="169.7">1</text>
<text x="130.2" y="173.5">PC13/TAMPER-RTC</text>
<text x="130.2" y="171">VBAT</text>
<text x="172.4" y="171">VDD</text>
<text x="172.6" y="173.5">VSS</text>
<text x="177.7" y="172.2">35</text>
<text x="177.7" y="169.7">36</text>
<text x="128.1" y="179.8">5</text>
<text x="128.1" y="177.3">4</text>
<text x="128.1" y="174.8">3</text>
<text x="130.2" y="178.6">PC15/LEXT_OUT</text>
<text x="130.2" y="176">PC14/LEXT_IN</text>
<text x="171.8" y="176">PA13</text>
<text x="171.8" y="178.6">PA12</text>
<text x="177.7" y="174.8">34</text>
<text x="177.7" y="177.3">33</text>
<text x="177.7" y="179.8">32</text>
<text x="128.1" y="184.9">7</text>
<text x="128.1" y="182.4">6</text>
<text x="130.2" y="183.7">PD1/HEXT_OUT</text>
<text x="130.2" y="181.1">PD0/HEXT_IN</text>
<text x="171.8" y="181.1">PA11</text>
<text x="171.8" y="183.7">PA10</text>
<text x="177.7" y="182.4">31</text>
<text x="177.7" y="184.9">30</text>
<text x="128.1" y="190">9</text>
<text x="128.1" y="187.5">8</text>
<text x="130.2" y="191.3">VDDA</text>
<text x="130.2" y="188.7">VSSA</text>
<text x="130.2" y="186.2">NRST</text>
<text x="171.8" y="191.3">PB15</text>
<text x="172.9" y="186.2">PA9</text>
<text x="172.9" y="188.7">PA8</text>
<text x="177.7" y="187.5">29</text>
<text x="177.7" y="190">28</text>
<text x="127" y="197.6">12</text>
<text x="127" y="195.1">11</text>
<text x="127" y="192.5">10</text>
<text x="130.2" y="196.4">PA1</text>
<text x="130.2" y="193.8">PA0/WKUP</text>
<text x="171.8" y="193.8">PB14</text>
<text x="171.8" y="196.4">PB13</text>
<text x="177.7" y="192.5">27</text>
<text x="177.7" y="195.1">26</text>
<text x="177.7" y="197.6">25</text>
<text x="130.2" y="198.9">PA2</text>
<text x="171.8" y="198.9">PB12</text>
<text x="139.7" y="207.8" transform="rotate(-90 139.7 207.8)">PA3</text>
<text x="142.3" y="207.8" transform="rotate(-90 142.3 207.8)">PA4</text>
<text x="144.8" y="207.8" transform="rotate(-90 144.8 207.8)">PA5</text>
<text x="147.4" y="207.8" transform="rotate(-90 147.4 207.8)">PA6</text>
<text x="149.9" y="207.8" transform="rotate(-90 149.9 207.8)">PA7</text>
<text x="152.4" y="207.8" transform="rotate(-90 152.4 207.8)">PB0</text>
<text x="155" y="207.8" transform="rotate(-90 155 207.8)">PB1</text>
<text x="157.5" y="207.8" transform="rotate(-90 157.5 207.8)">PB2</text>
<text x="160.1" y="207.8" transform="rotate(-90 160.1 207.8)">PB10</text>
<text x="162.6" y="207.8" transform="rotate(-90 162.6 207.8)">PB11</text>
<text x="165.1" y="207.8" transform="rotate(-90 165.1 207.8)">VSS</text>
<text x="167.7" y="207.8" transform="rotate(-90 167.7 207.8)">VDD</text>
<text x="139.2" y="210.5" transform="rotate(-90 139.2 210.5)">13</text>
<text x="141.8" y="210.5" transform="rotate(-90 141.8 210.5)">14</text>
<text x="144.3" y="210.5" transform="rotate(-90 144.3 210.5)">15</text>
<text x="146.8" y="210.5" transform="rotate(-90 146.8 210.5)">16</text>
<text x="149.4" y="210.5" transform="rotate(-90 149.4 210.5)">17</text>
<text x="151.9" y="210.5" transform="rotate(-90 151.9 210.5)">18</text>
<text x="154.5" y="210.5" transform="rotate(-90 154.5 210.5)">19</text>
<text x="157" y="210.5" transform="rotate(-90 157 210.5)">20</text>
<text x="159.5" y="210.2" transform="rotate(-90 159.5 210.2)">21</text>
<text x="162.1" y="210.5" transform="rotate(-90 162.1 210.5)">22</text>
<text x="164.6" y="210.5" transform="rotate(-90 164.6 210.5)">23</text>
<text x="167.2" y="210.5" transform="rotate(-90 167.2 210.5)">24</text>
</g>
<g font-size="2" fill="#00f">
<text x="131.8" y="104.7">RESET</text>
<text x="67.1" y="161.8">OSCIN</text>
<text x="67.1" y="174.5">OSCOUT</text>
<text x="115.3" y="179.6">OSCIN</text>
<text x="115.3" y="184.7">RESET</text>
<text x="115.3" y="182.1">OSCOUT</text>
<text x="14.5" y="201.7" transform="rotate(-90 14.5 201.7)">3.3V</text>
</g>
</svg>
